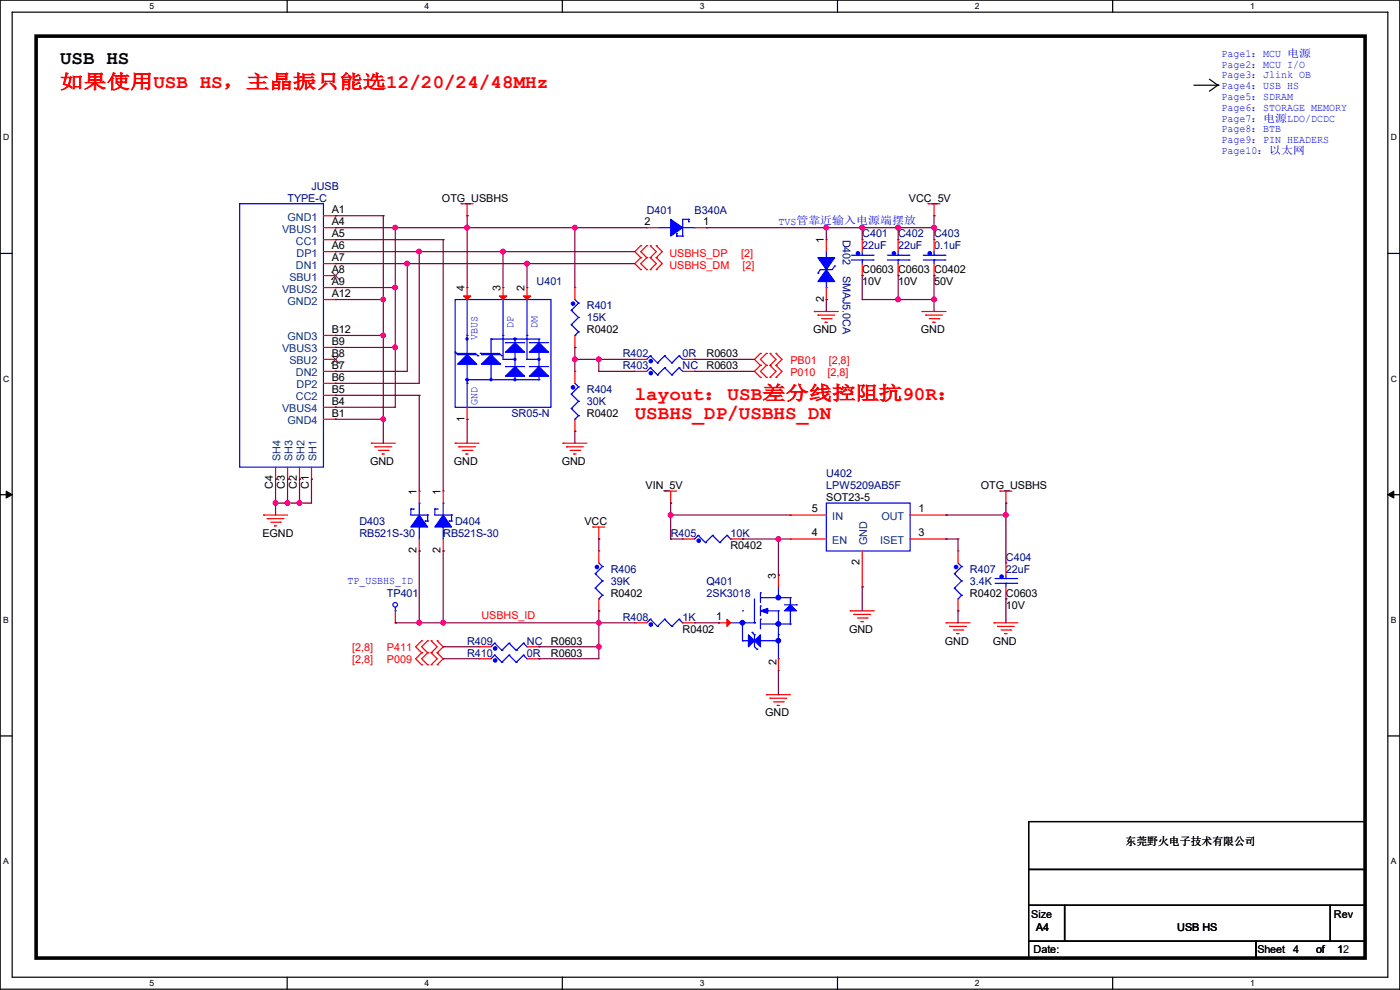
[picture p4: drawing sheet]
<svg xmlns="http://www.w3.org/2000/svg" width="297mm" height="210mm" viewBox="0 0 297 210" stroke-linecap="round" stroke-linejoin="round" font-family="sans-serif">
<path d="M0 0h297v209.8h-297zM2.6 2.6h291.8v204.7h-291.8z" fill="none" stroke="#000" stroke-width=".25"/>
<g fill="#fff">
<path d="M31.7 .3h1v2h-1z"/>
<path d="M31.7 207.6h1v1.9h-1z"/>
</g>
<path d="M60.9 0v2.6M60.9 207.3v2.5" fill="none" stroke="#000" stroke-width=".25"/>
<g fill="#fff">
<path d="M90.1 .3h1v2h-1z"/>
<path d="M90.1 207.6h1v1.9h-1z"/>
</g>
<path d="M119.3 0v2.6M119.3 207.3v2.5" fill="none" stroke="#000" stroke-width=".25"/>
<g fill="#fff">
<path d="M148.5 .3h.9v2h-.9z"/>
<path d="M148.5 207.6h.9v1.9h-.9z"/>
</g>
<path d="M177.7 0v2.6M177.7 207.3v2.5" fill="none" stroke="#000" stroke-width=".25"/>
<g fill="#fff">
<path d="M206.8 .3h1v2h-1z"/>
<path d="M206.8 207.6h1v1.9h-1z"/>
</g>
<path d="M236.1 0v2.6M236.1 207.3v2.5" fill="none" stroke="#000" stroke-width=".25"/>
<g fill="#fff">
<path d="M265.2 .3h1v2h-1z"/>
<path d="M265.2 207.6h1v1.9h-1z"/>
<path d="M.7 28.2h1.2v1.9h-1.2z"/>
<path d="M295.1 28.2h1.2v1.9h-1.2z"/>
<path d="M.7 79.3h1.2v2h-1.2z"/>
<path d="M295.1 79.3h1.2v2h-1.2z"/>
</g>
<path d="M0 53.8h2.6M294.4 53.8h2.6" fill="none" stroke="#000" stroke-width=".25"/>
<g fill="#fff">
<path d="M.7 130.5h1.2v2h-1.2z"/>
<path d="M295.1 130.5h1.1v2h-1.1z"/>
</g>
<path d="M0 104.9h2.6M294.4 104.9h2.6" fill="none" stroke="#000" stroke-width=".25"/>
<path d="M1.3 104.2l1.3 .7-1.3 .8zM294.4 104.9l1.3-.7v1.5z" fill="#000" stroke="#000" stroke-width=".21"/>
<g fill="#fff">
<path d="M.7 181.7h1.2v2h-1.2z"/>
<path d="M295.1 181.7h1.1v2h-1.1z"/>
</g>
<g fill="none" stroke="#000" stroke-width=".25">
<path d="M253.3 18.1h5.1M256.6 16.8l1.8 1.3M258.4 18.1h.1M258.4 18.1l-1.8 1.2M0 156.1h2.6M294.4 156.1h2.6M218.2 174.3h71.4v10.1h-71.4zM218.2 184.4h71.4v7.7h-71.4zM218.2 192.1h7.6v7.6h-7.6zM218.2 199.7h48.3v3.5h-48.3zM225.8 192.1h56.4v7.6h-56.4zM266.5 199.7h23.1v3.5h-23.1z"/>
<path d="M282.2 192.1h7.4v7.6h-7.4z"/>
</g>
<path d="M7.7 7.7h281.9v195.5h-281.9z" fill="none" stroke="#000" stroke-width=".76"/>
<g fill="none" stroke="#f00" stroke-width=".25">
<path d="M68.6 45.8h2.6M68.6 48.3h2.6M68.6 50.8h2.6M68.6 53.4h2.6M68.6 55.9h2.6M68.6 58.5h2.6M71.2 45.8h.1M71.2 48.3h.1M71.2 50.8h.1M71.2 53.4h.1M71.2 55.9h.1M71.2 58.5h.1"/>
<path d="M97.8 43.2h2.6M97.8 43.2h.1M99.1 45.8h.1M99.1 43.2v2.6M135.9 54.7l-1.2 1.2 1.2 1.3M135.9 52.1l-1.2 1.3 1.2 1.3M135.9 54.7h.1M135.9 57.2h.1M135.9 52.1h.1M137.2 48.3h2.5M137.2 54.7l-1.3 1.2 1.3 1.3M137.2 52.1l-1.3 1.3 1.3 1.3"/>
<path d="M137.2 57.2h.1M137.2 54.7h.1M137.2 52.1h.1M137.2 48.3h.1M138 57.2h.1M138 54.7h.1M138 52.1h.1M138 54.7l1.2 1.2-1.2 1.3M138 52.1l1.2 1.3-1.2 1.3M139.2 54.7h.1M139.2 57.2h.1M139.2 52.1h.1"/>
<path d="M139.2 54.7l1.3 1.2-1.3 1.3M139.2 52.1l1.3 1.3-1.3 1.3M147.4 48.3h2.5M149.9 48.3h.1M175.3 50.8h.1M175.3 50.8v2.6M182.9 50.8h.1M182.9 58.5h.1M182.9 50.8v2.6M182.9 55.9v2.6M190.5 50.8h.1M190.5 58.5h.1"/>
<path d="M190.5 50.8v2.6M190.5 55.9v2.6M196.9 43.2h.1M196.9 43.2h2.5M198.2 45.8h.1M198.2 50.8h.1M198.2 58.5h.1M198.2 43.2v2.6M198.2 50.8v2.6M198.2 55.9v2.6M68.6 76.2h2.6M68.6 78.8h2.6"/>
<path d="M68.6 61h2.6M68.6 63.5h2.6M68.6 71.2h2.6M68.6 73.7h2.6M71.2 61h.1M71.2 63.5h.1M71.2 71.2h.1M71.2 73.7h.1M71.2 76.2h.1M71.2 78.8h.1M99.1 61h.1M99.1 61v2.5"/>
<path d="M106.7 61h.1M106.7 61v2.5M111.8 61h.1M111.8 61v2.5M122 61h.1M122 73.7h.1M122 78.8h.1M122 61v2.5M122 71.2v2.5M122 78.8v2.5M134.7 76.2h.1M134.7 78.8h.1"/>
<path d="M134.7 76.2h2.5M134.7 78.8h2.5M144.8 76.2h2.6M144.8 78.8h2.6M147.4 76.2h.1M147.4 78.8h.1M161.3 77.5l-1.2 1.3 1.2 1.3M161.3 75l-1.2 1.2 1.2 1.3M161.3 77.5h.1M161.3 75h.1M162.6 77.5l-1.3 1.3 1.3 1.3M162.6 75l-1.3 1.2 1.3 1.3"/>
<path d="M162.6 77.5h.1M162.6 75h.1M163.4 77.5h.1M163.4 75h.1M163.4 77.5l1.2 1.3-1.2 1.3M163.4 75l1.2 1.2-1.2 1.3M164.6 77.5h.1M164.6 75h.1M164.6 77.5l1.3 1.3-1.3 1.3M164.6 75l1.3 1.2-1.3 1.3M172.8 66.1h5M172.8 66.1h.1"/>
<path d="M173.5 66.8h3.6M173.5 66.8h.1M174.3 67.6h2M175 68.4h.1M175 68.4h.6M175.3 63.5h.1M175.3 61v2.5M176.3 67.6h.1M195.6 66.1h5.1M195.6 66.1h.1M196.4 66.8h.1M196.4 66.8h3.5"/>
<path d="M197.1 67.6h2.1M197.9 68.4h.1M197.9 68.4h.5M199.2 67.6h.1M58.5 99.1v2.5M61 99.1v2.5M63.5 99.1v2.5M66.1 99.1v2.5M68.6 81.3h2.6M68.6 83.9h2.6M68.6 86.4h2.6M68.6 88.9h2.6"/>
<path d="M71.2 81.3h.1M71.2 83.9h.1M71.2 86.4h.1M71.2 88.9h.1M78.8 94h5.1M78.8 94h.1M79.5 94.8h.1M79.5 94.8h3.6M80.3 95.5h2M81.1 96.3h.1M81.1 96.3h.5M82.3 95.5h.1"/>
<path d="M96.6 94h5M96.6 94h.1M97.3 94.8h3.6M97.3 94.8h.1M98.1 95.5h2M98.8 96.3h.1M98.8 96.3h.6M99.1 88.9h.1M99.1 86.4v2.5M100.1 95.5h.1M119.4 94h.1M119.4 94h5.1"/>
<path d="M120.2 94.8h.1M120.2 94.8h3.5M120.9 95.5h2.1M121.7 96.3h.1M121.7 96.3h.5M122 91.5h.1M122 88.9v2.6M123 95.5h.1M161.3 80.1h.1M162.6 80.1h.1M163.4 80.1h.1M164.6 80.1h.1"/>
<path d="M55.9 109.3h5.1M55.9 109.3h.1M56.7 110h.1M56.7 110h3.5M57.4 110.8h2.1M58.2 111.5h.1M58.2 111.5h.5M58.5 101.6h.1M59.5 110.8h.1M61 101.6h.1M63.5 101.6h.1M66.1 101.6h.1"/>
<path d="M88.9 116.9h.1M88.9 104.2h.1M88.9 104.2v2.5M88.9 114.3v2.6M94 116.9h.1M94 104.2h.1M94 104.2v2.5M94 114.3v2.6M125.8 111.8h.1M125.8 111.8h2.5M127 114.3h.1M127 116.9h.1"/>
<path d="M127 111.8v2.5M127 116.9v2.5M141 104.2h.1M141 104.2h2.6M142.3 106.7h.1M142.3 104.2v2.5M144.8 114.3h.1M144.8 114.3h2.6M155 114.3h2.5M157.5 114.3h.1M167.7 109.3h.1M167.7 114.3h.1"/>
<path d="M167.7 109.3h7.6M167.7 114.3h7.6M182.9 116.9v7.6M193.1 109.3h7.6M193.1 114.3h7.6M200.7 114.3h.1M200.7 109.3h.1M203.2 116.9h.1M203.2 116.9v2.5M212.1 104.2h.1M212.1 104.2h2.6M213.4 106.7h.1"/>
<path d="M213.4 119.4h.1M213.4 104.2v2.5M213.4 119.4v2.6M83.9 132.1h.1M83.9 129.6v2.5M89.5 138.5h.1M89.5 135.9h.1M89.5 138.5l-1.3 1.2 1.3 1.3M89.5 135.9l-1.3 1.3 1.3 1.3M90.7 138.5l-1.2 1.2 1.2 1.3M90.7 135.9l-1.2 1.3 1.2 1.3M90.7 138.5h.1"/>
<path d="M90.7 135.9h.1M91.5 138.5h.1M91.5 135.9h.1M91.5 138.5l1.3 1.2-1.3 1.3M91.5 135.9l1.3 1.3-1.3 1.3M92.8 138.5l1.2 1.2-1.2 1.3M92.8 135.9l1.2 1.3-1.2 1.3M92.8 138.5h.1M92.8 135.9h.1M101.6 139.7h.1M101.6 137.2h.1M101.6 139.7h2.6"/>
<path d="M101.6 137.2h2.6M111.8 139.7h2.5M111.8 137.2h2.5M114.3 139.7h.1M114.3 137.2h.1M127 129.6h.1M127 127v2.6M134.7 132.1h.1M134.7 132.1h2.5M144.8 132.1h2.6M147.4 132.1h.1M152.4 132.1h.1"/>
<path d="M152.4 132.1h2.6M165.1 122h.1M165.1 122v2.5M165.1 139.7v2.6M180.4 129.6h5.1M180.4 129.6h.1M181.1 130.3h.1M181.1 130.3h3.6M181.9 131.1h2M182.7 131.9h.1M182.7 131.9h.5M182.9 124.5h.1"/>
<path d="M183.9 131.1h.1M200.7 132.1h.1M200.7 132.1h5.1M201.5 132.9h3.5M201.5 132.9h.1M202.2 133.6h2.1M203 134.4h.1M203 134.4h.5M203.2 129.6h.1M203.2 127v2.6M204.3 133.6h.1M210.9 132.1h.1"/>
<path d="M210.9 132.1h5M211.6 132.9h.1M211.6 132.9h3.6M212.4 133.6h2M213.1 134.4h.1M213.1 134.4h.6M213.4 127h.1M213.4 124.5v2.5M214.4 133.6h.1M89.5 141h.1M90.7 141h.1M91.5 141h.1"/>
<path d="M92.8 141h.1M162.6 147.4h5.1M162.6 147.4h.1M163.4 148.1h.1M163.4 148.1h3.5M164.1 148.9h2.1M164.9 149.6h.1M164.9 149.6h.5M165.1 142.3h.1M166.2 148.9h.1"/>
</g>
<g fill="none" stroke="#00f" stroke-width=".25">
<path d="M50.8 43.2h17.8v55.9h-17.8zM139.7 48.3h2.6M142.3 48.3h.1M143.6 50.1h1.2M143.6 50.1h.1M143.6 49.6h.1M143.6 49.6v.5M144.8 50.1h.1M144.8 48.3h2.6M146.1 46.5h-1.3v3.6M146.1 46.5h.1M146.1 47h.1"/>
<path d="M146.1 46.5v.5M147.4 48.3h.1M173.5 58h.1M174 57.2h.1M174 57.2l-.5 .8M175.3 54.7h.1M175.3 53.4v1.3M175.3 59.7v1.3M177.1 56.4l-.5 .8h-2.6M177.1 56.4h.1M180.6 55.2h4.6M180.6 54.1h4.6"/>
<path d="M182.9 55.2h.1M182.9 54.1h.1M182.9 53.4v.7M182.9 55.2v.7M185.2 55.2h.1M185.2 54.1h.1M188.3 55.2h4.5M188.3 54.1h4.5M190.5 55.2h.1M190.5 54.1h.1M190.5 53.4v.7M190.5 55.2v.7"/>
<path d="M192.8 55.2h.1M192.8 54.1h.1M195.9 55.2h4.5M195.9 54.1h4.5M198.2 55.2h.1M198.2 54.1h.1M198.2 53.4v.7M198.2 55.2v.7M200.4 55.2h.1M200.4 54.1h.1M96.6 74.7h.1M96.6 74.7l.5 .5"/>
<path d="M96.6 63.5h20.3v22.9h-20.3zM96.8 75h4.1l.5 .5M96.8 75h.1M97.1 75.2h4M97.1 75.2h.1M99.1 71.2h.1M99.1 77.3h.1M99.1 63.5h.1M99.1 63.5v11.7M99.1 77.3v9.1M101.4 75.5h.1M101.9 75h4.1l.5 .5"/>
<path d="M101.9 75h.1M102.2 75.2h4M102.2 75.2h.1M104.2 71.9h10.1M104.2 77.3h.1M104.2 71.9h.1M104.2 71.9v3.3M104.2 77.3v3M106.5 75.5h.1M106.7 76.2h.1M106.7 71.2h.1M106.7 63.5h.1"/>
<path d="M106.7 63.5v12.7M106.7 76.2h2.6M107.2 72.7h.1M107.2 77.8h.1M107.2 72.7h4.1M107.2 77.8h4.1M109.3 71.9h.1M109.3 74.7h.1M109.3 71.9v.8M109.3 74.7v3.1M109.3 79.8v.8M111.8 76.2h2.5"/>
<path d="M111.8 76.2h.1M111.8 71.2h.1M111.8 63.5h.1M111.8 63.5v12.7M112.3 72.7h.1M112.3 77.8h.1M112.3 72.7h4.1M112.3 77.8h4.1M114.3 71.9h.1M114.3 74.7h.1M114.3 71.9v.8M114.3 74.7v3.1"/>
<path d="M114.3 79.8v.8M121.2 65.8h.1M121.2 68.9h.1M121.2 65.8l1.5 1.6M121.2 68.9l1.5 1.5M122 71.2h.1M122 63.5l.7 .8M122.7 64.3h.1M122.7 67.4h.1M122.7 70.4h.1M122.7 64.3l-1.5 1.5M122.7 67.4l-1.5 1.5"/>
<path d="M122.7 70.4l-.7 .8M138 75.5h.1M138 78h.1M138 75.5l1.5 1.5M138 78l1.5 1.5M138 75.5l-.8 .7M138 78l-.8 .8M139.5 77h.1M139.5 79.5h.1M141 75.5l-1.5 1.5M141 78l-1.5 1.5M141 75.5h.1"/>
<path d="M141 78h.1M141 75.5l1.5 1.5M141 78l1.5 1.5M142.5 77h.1M142.5 79.5h.1M144.1 75.5h.1M144.1 78h.1M144.1 75.5l.7 .7M144.1 78l.7 .8M144.1 75.5l-1.6 1.5M144.1 78l-1.6 1.5M144.8 76.2h.1"/>
<path d="M144.8 78.8h.1M175.3 61h.1M99.1 80.6h15.2M99.1 80.6h.1M99.1 81.3h.1M109.3 80.6h.1M114.3 80.6h.1M121.2 83.6h.1M121.2 86.7h.1M121.2 83.6l1.5 1.5M121.2 86.7l1.5 1.5M122 88.9h.1"/>
<path d="M122 81.3l.7 .8M122.7 82.1h.1M122.7 85.1h.1M122.7 88.2h.1M122.7 82.1l-1.5 1.5M122.7 85.1l-1.5 1.6M122.7 88.2l-.7 .7M87.2 108h.1M87.2 108v1.3h3.5M87.2 108h.5M87.7 108h.1M88.9 111.8h.1"/>
<path d="M88.9 106.7h.1M88.9 106.7v2.6M88.9 111.8v2.5M90.2 110.5h.1M90.2 110.5h.5M90.7 109.3h.1M90.7 110.5h.1M90.7 109.3v1.2M92.2 108h.1M92.2 108v1.3h3.6M92.2 108h.6M92.8 108h.1"/>
<path d="M94 111.8h.1M94 106.7h.1M94 106.7v2.6M94 111.8v2.5M95.3 110.5h.1M95.3 110.5h.5M95.8 109.3h.1M95.8 110.5h.1M95.8 109.3v1.2M127 119.4l.8 .8M148.1 113.6l-.7 .7M148.1 113.6h.1"/>
<path d="M148.1 113.6l1.5 1.5M149.6 115.1h.1M151.2 113.6h.1M151.2 113.6l1.5 1.5M151.2 113.6l-1.6 1.5M152.7 115.1h.1M154.2 113.6l-1.5 1.5M154.2 113.6h.1M154.2 113.6l.8 .7M155 114.3h.1M175.3 106.7h17.8v10.2h-17.8zM203.2 119.4l.8 .8"/>
<path d="M83.9 129.6h.1M83.9 128.8v.8M104.9 139l-.7 .7M104.9 136.4l-.7 .8M104.9 139h.1M104.9 136.4h.1M104.9 139l1.6 1.5M104.9 136.4l1.6 1.6M106.5 138h.1M108 139l-1.5 1.5M108 136.4l-1.5 1.6M108 139h.1"/>
<path d="M108 136.4h.1M108 139l1.5 1.5M108 136.4l1.5 1.6M109.5 138h.1M111 139l-1.5 1.5M111 136.4l-1.5 1.6M111 139h.1M111 136.4h.1M111 139l.8 .7M111 136.4l.8 .8M111.8 139.7h.1M111.8 137.2h.1"/>
<path d="M126.3 121.7h.1M126.3 124.8h.1M126.3 121.7l1.5 1.5M126.3 124.8l1.5 1.5M127 127h.1M127.8 120.2h.1M127.8 123.2h.1M127.8 126.3h.1M127.8 120.2l-1.5 1.5M127.8 123.2l-1.5 1.6M127.8 126.3l-.8 .7M138 131.4h.1"/>
<path d="M138 131.4l1.5 1.5M138 131.4l-.8 .7M139.5 132.9h.1M141 131.4l-1.5 1.5M141 131.4h.1M141 131.4l1.5 1.5M142.5 132.9h.1M144.1 131.4h.1M144.1 131.4l.7 .7M144.1 131.4l-1.6 1.5M144.8 132.1h.1M155 132.1h5.1"/>
<path d="M157.5 129.6h.1M157.5 135.9h.1M157.5 132.1h.1M157.5 132.1v3.8M157.5 135.9h7.6M159.6 134.2h.1M159.6 134.2l.5 .5M160.1 132.1h.1M160.1 134.7h.1M160.1 127v5.1M160.1 134.7v2.5l.5 .5M160.6 137.7h.1"/>
<path d="M161.3 131.4h.1M161.3 128.6h.1M161.3 125.8h.1M161.3 126.8h.1M161.3 125.8v2M161.3 128.6v2M161.3 131.4v2M161.3 132.4h6.4M161.3 126.8h6.4M162.6 129.6h2.5M165.1 126.8h.1M165.1 129.6h.1"/>
<path d="M165.1 134.7h.1M165.1 135.9h.1M165.1 139.7h.1M165.1 124.5v2.3M165.1 129.6v10.1M166.4 128.3h2.6M167.7 132.4h.1M167.7 129.6h.1M167.7 126.8h.1M167.7 126.8v1.5M167.7 129.6v2.8M169 128.3h.1"/>
<path d="M202.5 121.7h.1M202.5 124.8h.1M202.5 121.7l1.5 1.5M202.5 124.8l1.5 1.5M203.2 127h.1M204 120.2h.1M204 123.2h.1M204 126.3h.1M204 120.2l-1.5 1.5M204 123.2l-1.5 1.6M204 126.3l-.8 .7M211.1 123.7h4.6"/>
<path d="M211.1 122.7h4.6M213.4 123.7h.1M213.4 122.7h.1M213.4 122v.7M213.4 123.7v.8M215.7 123.7h.1M215.7 122.7h.1M106.5 140.5h.1M109.5 140.5h.1"/>
<circle cx="83.8" cy="128.3" r=".49"/>
</g>
<g fill="#00f" stroke="#00f" stroke-width=".25">
<path d="M167.7 128.3l1.3 1.3h-2.6z"/>
<path d="M161.3 129.6l1.6-.5v1z"/>
<path d="M160.1 135.9l1.2-1.2v2.5z"/>
<path d="M158.8 134.7l1.3 1.2-1.3 1.3z"/>
<path d="M114.3 77.8l2.1 2h-4.1z"/>
<path d="M109.3 77.8l2 2h-4.1z"/>
<path d="M109.3 72.7l2 2h-4.1z"/>
<path d="M114.3 72.7l2.1 2h-4.1z"/>
<path d="M99.1 75.2l2 2.1h-4z"/>
<path d="M104.2 75.2l2 2.1h-4z"/>
<path d="M94 109.3l1.8 2.5h-3.6z" fill-rule="evenodd"/>
<path d="M173.5 54.7h3.6l-1.8 2.5z" fill-rule="evenodd"/>
<path d="M175.3 57.2l1.8 2.5h-3.6z" fill-rule="evenodd"/>
<path d="M142.3 46.5l2.5 1.8-2.5 1.8z" fill-rule="evenodd"/>
<path d="M88.9 109.3l1.8 2.5h-3.5z" fill-rule="evenodd"/>
<circle cx="212.5" cy="122.3" r=".36"/>
<circle cx="138.1" cy="132.5" r=".36"/>
<circle cx="126.6" cy="120.3" r=".36"/>
<circle cx="189.6" cy="53.7" r=".36"/>
<circle cx="138.1" cy="76.6" r=".36"/>
<circle cx="105" cy="140.1" r=".36"/>
<circle cx="165.1" cy="126.8" r=".49"/>
<circle cx="165.1" cy="132.4" r=".49"/>
<circle cx="157.5" cy="132.1" r=".49"/>
<circle cx="165.1" cy="135.9" r=".49"/>
<circle cx="197.3" cy="53.7" r=".36"/>
<circle cx="138.1" cy="79.1" r=".36"/>
<circle cx="105" cy="137.6" r=".36"/>
<circle cx="202.8" cy="120.3" r=".36"/>
<circle cx="109.2" cy="71.9" r=".23"/>
<circle cx="99.1" cy="71.9" r=".23"/>
<circle cx="109.2" cy="80.5" r=".23"/>
<circle cx="104.2" cy="80.5" r=".23"/>
<circle cx="99.1" cy="80.5" r=".23"/>
<circle cx="114.3" cy="76.2" r=".23"/>
<circle cx="109.2" cy="76.2" r=".23"/>
<circle cx="121.6" cy="64.4" r=".36"/>
<circle cx="148.2" cy="114.7" r=".36"/>
<circle cx="182" cy="53.7" r=".36"/>
<circle cx="121.6" cy="82.2" r=".36"/>
</g>
<g fill="#f00" stroke="#f00" stroke-width=".25">
<path d="M154.2 131.4l.8 .7-.8 .8z"/>
<path d="M111 62.8h1.6l-.8 .7z"/>
<path d="M106 62.8h1.5l-.8 .7z"/>
<path d="M98.3 62.8h1.6l-.8 .7z"/>
</g>
<path d="M70.4 59.3h.1M70.4 57.7l1.6 1.6M71.9 57.7l-1.5 1.6M72 59.3h.1M70.4 77h.1M70.4 75.5l1.6 1.5M71.9 75.5l-1.5 1.5M72 77h.1" fill="none" stroke="#804000" stroke-width=".21"/>
<g fill="none" stroke="#800040" stroke-width=".25">
<path d="M71.2 50.8h22.8M71.2 53.4h63.5M71.2 55.9h63.5M71.2 48.3h66M71.2 48.3h.1M71.2 45.8h.1M71.2 53.4h.1M71.2 50.8h.1M71.2 55.9h.1M71.2 45.8h10.1M81.3 45.8h.1M81.3 45.8v48.2"/>
<path d="M83.9 48.3h.1M83.9 48.3v38.1h-12.7M86.4 55.9h.1M86.4 55.9v22.9h-15.2M88.9 53.4h.1M88.9 53.4v27.9h-17.7M94 50.8h.1M94 50.8v53.4M99.1 48.3h.1M99.1 45.8h.1M99.1 45.8v15.2M106.7 53.4h.1"/>
<path d="M106.7 53.4v7.6M111.8 55.9h.1M111.8 55.9v5.1M122 48.3h.1M122 48.3v12.7M149.9 48.3h48.3M149.9 48.3h.1M175.3 48.3h.1M175.3 48.3v2.5M182.9 48.3h.1M182.9 58.5h.1M182.9 48.3v2.5"/>
<path d="M182.9 58.5v5M190.5 48.3h.1M190.5 58.5h.1M190.5 48.3v2.5M190.5 58.5v5M198.2 45.8h.1M198.2 48.3h.1M198.2 58.5h.1M198.2 45.8v5M198.2 58.5v7.6M71.2 73.7h12.7M71.2 61h12.7"/>
<path d="M71.2 73.7h.1M71.2 61h.1M71.2 63.5h.1M71.2 71.2h.1M71.2 78.8h.1M71.2 63.5h10.1M71.2 71.2h10.1M81.3 63.5h.1M81.3 71.2h.1M83.9 61h.1M83.9 73.7h.1M122 76.2h12.7"/>
<path d="M122 76.2h.1M122 73.7h.1M122 73.7v5.1M127 78.8h.1M127 76.2h.1M127 76.2v2.6M127 78.8h7.7M147.4 78.8h.1M147.4 76.2h.1M147.4 78.8h12.7M147.4 76.2h12.7M175.3 63.5h.1"/>
<path d="M175.3 63.5v2.6M182.9 63.5h15.3M182.9 63.5h.1M190.5 63.5h.1M198.2 63.5h.1M71.2 83.9h17.7M71.2 86.4h.1M71.2 88.9h.1M71.2 83.9h.1M71.2 81.3h.1M71.2 88.9h10.1M81.3 88.9h.1"/>
<path d="M88.9 83.9h.1M88.9 83.9v20.3M99.1 88.9h.1M99.1 88.9v5.1M122 91.5h.1M122 91.5v2.5M58.5 106.7h.1M58.5 101.6h.1M58.5 101.6v7.7M61 106.7h.1M61 101.6h.1M61 101.6v5.1"/>
<path d="M63.5 106.7h.1M63.5 101.6h.1M63.5 101.6v5.1M66.1 101.6h.1M66.1 101.6v5.1h-7.6M88.9 116.9h.1M88.9 116.9v15.2M94 116.9h.1M94 116.9v15.2M127 114.3h.1M127 114.3v2.6M142.3 114.3h2.5"/>
<path d="M142.3 109.3h.1M142.3 114.3h.1M142.3 106.7h.1M142.3 109.3h25.4M142.3 106.7v7.6M157.5 114.3h.1M157.5 114.3h10.2M165.1 114.3h.1M165.1 114.3v7.7M200.7 109.3h.1M200.7 114.3h.1M200.7 109.3h12.7"/>
<path d="M200.7 114.3h2.5M203.2 114.3h.1M203.2 114.3v2.6M213.4 106.7h.1M213.4 109.3h.1M213.4 106.7v12.7M83.9 132.1h50.8M83.9 132.1h.1M88.9 132.1h.1M94 132.1h.1M94 139.7h.1M94 137.2h.1"/>
<path d="M94 139.7h7.6M94 137.2h7.6M114.3 139.7h.1M114.3 137.2h.1M114.3 137.2h12.7M127 129.6h.1M127 137.2h.1M127 132.1h.1M127 129.6v10.1h-12.7M147.4 132.1h5M152.4 132.1h.1M165.1 122h.1"/>
<path d="M182.9 124.5h.1M182.9 124.5v5.1M203.2 129.6h.1M203.2 129.6v2.5M213.4 127h.1M213.4 127v5.1M165.1 147.4h.1M165.1 142.3v5.1"/>
</g>
<g fill="#f0f" stroke="#f0f" stroke-width=".25">
<circle cx="213.4" cy="109.2" r=".49"/>
<circle cx="165.1" cy="114.3" r=".49"/>
<circle cx="88.9" cy="132.1" r=".49"/>
<circle cx="127" cy="132.1" r=".49"/>
<circle cx="94" cy="132.1" r=".49"/>
<circle cx="61" cy="106.7" r=".49"/>
<circle cx="175.3" cy="48.3" r=".49"/>
<circle cx="190.5" cy="48.3" r=".49"/>
<circle cx="182.9" cy="48.3" r=".49"/>
<circle cx="63.5" cy="106.7" r=".49"/>
<circle cx="83.8" cy="48.3" r=".49"/>
<circle cx="83.8" cy="73.7" r=".49"/>
<circle cx="83.8" cy="61" r=".49"/>
<circle cx="81.3" cy="63.5" r=".49"/>
<circle cx="81.3" cy="71.1" r=".49"/>
<circle cx="81.3" cy="88.9" r=".49"/>
<circle cx="86.4" cy="55.9" r=".49"/>
<circle cx="88.9" cy="53.4" r=".49"/>
<circle cx="99.1" cy="48.3" r=".49"/>
<circle cx="106.7" cy="53.4" r=".49"/>
<circle cx="111.8" cy="55.9" r=".49"/>
<circle cx="198.1" cy="48.3" r=".49"/>
<circle cx="121.9" cy="48.3" r=".49"/>
<circle cx="121.9" cy="76.2" r=".49"/>
<circle cx="127" cy="137.2" r=".49"/>
<circle cx="127" cy="76.2" r=".49"/>
<circle cx="190.5" cy="63.5" r=".49"/>
<circle cx="142.3" cy="109.2" r=".49"/>
<circle cx="198.1" cy="63.5" r=".49"/>
<circle cx="58.4" cy="106.7" r=".49"/>
</g>
<text font-size="4.1" x="12.7" y="13.6">USB HS</text>
<g font-size="4.1" fill="#f00">
<text x="12.7" y="18.7">如果使用USB HS，主晶振只能选12/20/24/48MHz</text>
<text x="134.7" y="84.8">layout：USB差分线控阻抗90R：</text>
<text x="134.7" y="88.8">USBHS_DP/USBHS_DN</text>
</g>
<g font-size="2.3" fill="#00f">
<text x="259.1" y="12.1">Page1：MCU 电源</text>
<text x="259.1" y="14.4">Page2：MCU I/O</text>
<text x="259.1" y="16.6">Page3：Jlink OB</text>
<text x="259.1" y="18.9">Page4：USB HS</text>
<text x="259.1" y="21.2">Page5：SDRAM</text>
<text x="259.1" y="23.5">Page6：STORAGE MEMORY</text>
<text x="259.1" y="25.8">Page7：电源LDO/DCDC</text>
<text x="259.1" y="28.1">Page8：BTB</text>
<text x="259.1" y="30.4">Page9：PIN HEADERS</text>
<text x="259.1" y="32.6">Page10：以太网</text>
<text x="165.1" y="47.6">TVS管靠近输入电源端摆放</text>
<text x="108.9" y="69.6" transform="rotate(-90 108.9 69.6)">DP</text>
<text x="114" y="69.6" transform="rotate(-90 114 69.6)">DM</text>
<text x="101.3" y="72.2" transform="rotate(-90 101.3 72.2)">VBUS</text>
<text x="101.3" y="85.9" transform="rotate(-90 101.3 85.9)">GND</text>
<text x="73.7" y="123.8">TP_USBHS_ID</text>
</g>
<g font-size="2.3" fill="#000080">
<text x="66.1" y="40.2">JUSB</text>
<text x="61" y="42.8">TYPE-C</text>
<text x="137.2" y="45.3">D401</text>
<text x="147.3" y="45.3">B340A</text>
<text x="178.8" y="50.8" transform="rotate(90 178.8 50.8)">D402</text>
<text x="182.9" y="50.4">C401</text>
<text x="182.9" y="52.9">22uF</text>
<text x="190.5" y="50.4">C402</text>
<text x="190.5" y="52.9">22uF</text>
<text x="198.2" y="50.4">C403</text>
<text x="198.2" y="52.9">0.1uF</text>
<text x="178.8" y="58.5" transform="rotate(90 178.8 58.5)">SMAJ5.0CA</text>
<text x="113.8" y="60.5">U401</text>
<text x="124.5" y="65.6">R401</text>
<text x="124.5" y="68.2">15K</text>
<text x="132.1" y="75.8">R402</text>
<text x="144.8" y="75.8">0R</text>
<text x="124.5" y="83.4">R404</text>
<text x="132.1" y="78.3">R403</text>
<text x="144.8" y="78.3">NC</text>
<text x="108.5" y="88.5">SR05-N</text>
<text x="124.5" y="85.9">30K</text>
<text x="175.3" y="101.2">U402</text>
<text x="175.3" y="103.7">LPW5209AB5F</text>
<text x="76.2" y="111.3">D403</text>
<text x="76.2" y="113.9">RB521S-30</text>
<text x="94" y="113.9">RB521S-30</text>
<text x="96.6" y="111.3">D404</text>
<text x="142.3" y="113.9">R405</text>
<text x="155" y="113.9">10K</text>
<text x="213.4" y="119">C404</text>
<text x="129.6" y="121.5">R406</text>
<text x="129.6" y="124">39K</text>
<text x="149.9" y="124">Q401</text>
<text x="205.8" y="121.5">R407</text>
<text x="205.8" y="124">3.4K</text>
<text x="213.4" y="121.5">22uF</text>
<text x="82.1" y="126.6">TP401</text>
<text x="132.1" y="131.7">R408</text>
<text x="144.8" y="131.7">1K</text>
<text x="149.9" y="126.6">2SK3018</text>
<text x="99.1" y="136.7">R409</text>
<text x="111.8" y="136.7">NC</text>
<text x="99.1" y="139.3">R410</text>
<text x="111.8" y="139.3">0R</text>
</g>
<g font-size="2.3" fill="#004080">
<text x="61" y="46.8">GND1</text>
<text x="59.9" y="49.4">VBUS1</text>
<text x="62.8" y="51.9">CC1</text>
<text x="61.4" y="59.5">SBU1</text>
<text x="62.8" y="57">DN1</text>
<text x="62.9" y="54.4">DP1</text>
<text x="59.9" y="62.1">VBUS2</text>
<text x="61" y="64.6">GND2</text>
<text x="59.9" y="74.8">VBUS3</text>
<text x="61" y="72.2">GND3</text>
<text x="61.4" y="77.3">SBU2</text>
<text x="62.8" y="79.8">DN2</text>
<text x="62.9" y="82.4">DP2</text>
<text x="59.9" y="87.5">VBUS4</text>
<text x="62.8" y="84.9">CC2</text>
<text x="61" y="90">GND4</text>
<text x="59.5" y="97.8" transform="rotate(-90 59.5 97.8)">SH4</text>
<text x="62.1" y="97.8" transform="rotate(-90 62.1 97.8)">SH3</text>
<text x="64.6" y="97.8" transform="rotate(-90 64.6 97.8)">SH2</text>
<text x="67.1" y="97.8" transform="rotate(-90 67.1 97.8)">SH1</text>
<text x="176.6" y="110.3">IN</text>
<text x="187" y="110.3">OUT</text>
<text x="176.6" y="115.4">EN</text>
<text x="184" y="115.6" transform="rotate(-90 184 115.6)">GND</text>
<text x="186.7" y="115.4">ISET</text>
</g>
<g font-size="2.3">
<text x="70.4" y="47.7">A4</text>
<text x="70.4" y="45.2">A1</text>
<text x="93.8" y="42.8">OTG_USBHS</text>
<text x="136.7" y="47.8">2</text>
<text x="149.1" y="47.8">1</text>
<text x="192.8" y="42.8">VCC_5V</text>
<text x="70.4" y="50.3">A5</text>
<text x="70.4" y="52.8">A6</text>
<text x="174.8" y="51.6" transform="rotate(-90 174.8 51.6)">1</text>
<text x="70.4" y="57.9">A8</text>
<text x="70.4" y="55.4">A7</text>
<text x="182.9" y="58">C0603</text>
<text x="190.5" y="58">C0603</text>
<text x="198.2" y="58">C0402</text>
<text x="70.4" y="60.4">A9</text>
<text x="70.4" y="63">A12</text>
<text x="98.6" y="61.8" transform="rotate(-90 98.6 61.8)">4</text>
<text x="106.2" y="61.8" transform="rotate(-90 106.2 61.8)">3</text>
<text x="111.3" y="61.8" transform="rotate(-90 111.3 61.8)">2</text>
<text x="174.8" y="64.1" transform="rotate(-90 174.8 64.1)">2</text>
<text x="182.9" y="60.5">10V</text>
<text x="190.5" y="60.5">10V</text>
<text x="198.2" y="60.5">50V</text>
<text x="70.4" y="70.6">B12</text>
<text x="124.5" y="70.7">R0402</text>
<text x="172.5" y="70.7">GND</text>
<text x="195.4" y="70.7">GND</text>
<text x="70.4" y="73.1">B9</text>
<text x="70.4" y="75.7">B8</text>
<text x="149.9" y="75.8">R0603</text>
<text x="70.4" y="78.2">B7</text>
<text x="70.4" y="80.8">B6</text>
<text x="70.4" y="83.3">B5</text>
<text x="149.9" y="78.3">R0603</text>
<text x="70.4" y="85.8">B4</text>
<text x="70.4" y="88.4">B1</text>
<text x="98.6" y="89.5" transform="rotate(-90 98.6 89.5)">1</text>
<text x="124.5" y="88.5">R0402</text>
<text x="78.5" y="98.6">GND</text>
<text x="96.3" y="98.6">GND</text>
<text x="119.2" y="98.6">GND</text>
<text x="57.9" y="103.8" transform="rotate(-90 57.9 103.8)">C4</text>
<text x="60.4" y="103.8" transform="rotate(-90 60.4 103.8)">C3</text>
<text x="63" y="103.8" transform="rotate(-90 63 103.8)">C2</text>
<text x="65.5" y="103.8" transform="rotate(-90 65.5 103.8)">C1</text>
<text x="88.4" y="104.9" transform="rotate(-90 88.4 104.9)">1</text>
<text x="93.5" y="104.9" transform="rotate(-90 93.5 104.9)">1</text>
<text x="137" y="103.7">VIN_5V</text>
<text x="175.3" y="106.3">SOT23-5</text>
<text x="208.1" y="103.7">OTG_USBHS</text>
<text x="55.7" y="113.9">EGND</text>
<text x="124" y="111.3">VCC</text>
<text x="172.3" y="108.7">5</text>
<text x="172.3" y="113.8">4</text>
<text x="194.9" y="113.8">3</text>
<text x="194.9" y="108.7">1</text>
<text x="88.4" y="117.4" transform="rotate(-90 88.4 117.4)">2</text>
<text x="93.5" y="117.4" transform="rotate(-90 93.5 117.4)">2</text>
<text x="155" y="116.4">R0402</text>
<text x="182.4" y="119.9" transform="rotate(-90 182.4 119.9)">2</text>
<text x="164.6" y="122.7" transform="rotate(-90 164.6 122.7)">3</text>
<text x="129.6" y="126.6">R0402</text>
<text x="151.9" y="131.6">1</text>
<text x="205.8" y="126.6">R0402</text>
<text x="213.4" y="126.6">C0603</text>
<text x="213.4" y="129.1">10V</text>
<text x="116.9" y="136.7">R0603</text>
<text x="144.8" y="134.2">R0402</text>
<text x="180.1" y="134.2">GND</text>
<text x="200.5" y="136.7">GND</text>
<text x="210.6" y="136.7">GND</text>
<text x="116.9" y="139.3">R0603</text>
<text x="164.7" y="141" transform="rotate(-90 164.7 141)">2</text>
<text x="162.4" y="152">GND</text>
<text x="238.8" y="179.2">东莞野火电子技术有限公司</text>
<text x="218.8" y="194.6">Size</text>
<text x="219.8" y="197.4">A4</text>
<text x="249.7" y="197.4">USB HS</text>
<text x="283" y="194.6">Rev</text>
<text x="219.3" y="202.3">Date:</text>
<text x="266.8" y="202.3">Sheet</text>
<text x="274.3" y="202.3">4</text>
<text x="279.2" y="202.3">of</text>
<text x="283.7" y="202.3">12</text>
</g>
<g font-size="2.3" fill="#f00">
<text x="142" y="57">USBHS_DM</text>
<text x="142" y="54.4">USBHS_DP</text>
<text x="157.3" y="54.4">[2]</text>
<text x="157.5" y="57">[2]</text>
<text x="167.7" y="77.3">PB01</text>
<text x="175.8" y="77.3">[2,8]</text>
<text x="167.7" y="79.8">P010</text>
<text x="175.6" y="79.8">[2,8]</text>
<text x="102.2" y="131.4">USBHS_ID</text>
<text x="74.7" y="140.5">[2,8]</text>
<text x="74.7" y="138">[2,8]</text>
<text x="82.1" y="140.5">P009</text>
<text x="82.1" y="138">P411</text>
</g>
<g font-size="1.8">
<text x="31.7" y="1.9">5</text>
<text x="90.1" y="1.9">4</text>
<text x="148.5" y="1.9">3</text>
<text x="206.8" y="1.9">2</text>
<text x="265.2" y="1.9">1</text>
<text x=".7" y="29.8">D</text>
<text x="295.1" y="29.8">D</text>
<text x=".7" y="80.9">C</text>
<text x="295.1" y="80.9">C</text>
<text x=".7" y="132.1">B</text>
<text x="295.1" y="132.1">B</text>
<text x=".7" y="183.3">A</text>
<text x="295.1" y="183.3">A</text>
<text x="31.7" y="209.2">5</text>
<text x="90.1" y="209.2">4</text>
<text x="148.5" y="209.2">3</text>
<text x="206.8" y="209.2">2</text>
<text x="265.2" y="209.2">1</text>
</g>
</svg>
